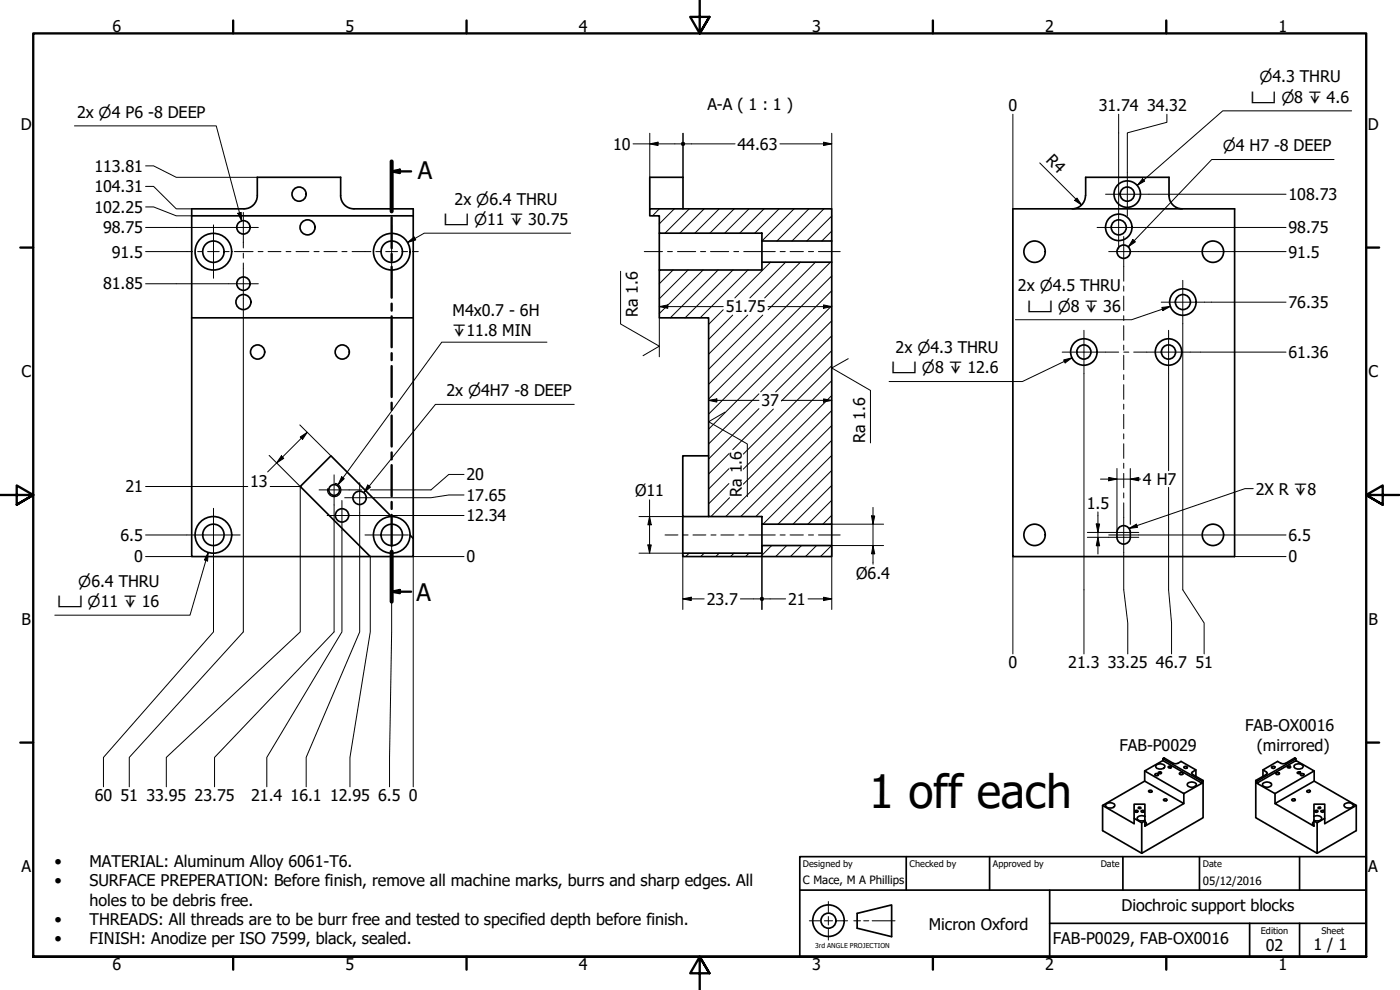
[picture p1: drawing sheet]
<svg xmlns="http://www.w3.org/2000/svg" width="420mm" height="297mm" viewBox="0 0 420 297" stroke-linecap="round" stroke-linejoin="round" font-family="sans-serif">
<!-- layer: Hatch (ISO) -->
<g fill="none" stroke="#000" stroke-width=".3">
<path d="M197.9 62.7l-2.1 2.1M202.4 62.7l-4.5 4.5M206.9 62.7l-7.3 7.3M211.3 62.7l-7.3 7.3M215.8 62.7l-7.3 7.3M220.3 62.7l-7.3 7.3M224.8 62.7l-7.3 7.3M229.3 62.7l-7.3 7.3M231.3 78.7l-10.8 10.7M233.8 62.7l-7.3 7.3M235.8 78.7l-10.8 10.7M238.3 62.7l-9.6 9.6"/>
<path d="M240.2 78.7l-10.7 10.7M242.8 62.7l-9.6 9.6M244.7 78.7l-14.2 14.2M247.3 62.7l-9.6 9.6M249.2 78.7l-36.5 36.6M249.6 69.3l-3 3M249.6 64.8l-7.5 7.5M202 81l-4.1 4.1M206.5 81l-8.6 8.6M211 81l-13.1 13.1M215.5 81l-14.3 14.4M217 92.9l-4.3 4.4"/>
<path d="M219.9 94.5l-7.2 7.3M220 81l-14.4 14.4M224.4 94.5l-11.7 11.8M224.5 81l-14.4 14.4M228.9 94.5l-16.2 16.3M249.6 91.7l-36.9 37.1M249.6 87.2l-36.9 37.1M249.6 82.8l-36.9 36.9M249.6 96.3l-21.3 21.3M227.8 118.2l-15.1 15M249.6 118.7l-26.5 26.6M249.6 114.2l-26.5 26.6"/>
<path d="M249.6 109.7l-26.5 26.6M249.6 105.2l-15.1 15.1M249.6 100.8l-16.8 16.8M218.8 136.1l-6.1 6.1M227.8 122.6l-15.1 15.1M232.1 122.7l-12.2 12.2M249.6 136.6l-20.6 20.7M249.6 132.1l-22.8 22.9M249.6 127.7l-27.3 27.3M249.6 123.2l-31.8 31.8M218.8 145.1l-6.1 6.1M218.8 140.6l-6.1 6.1"/>
<path d="M218.9 149.3l-5.5 5.7M249.6 154.6l-2.6 2.7M249.6 145.7l-11.6 11.6M249.6 141.1l-16.1 16.2M249.6 150.1l-7.2 7.2M206.8 166l-1 1M211.3 166l-1 1M215.8 166l-1 1M220.3 166l-1 1M224.8 166l-1 1M231.6 163.7l-3.3 3.3M236.1 163.7l-3.3 3.3"/>
<path d="M240.5 163.7l-3.3 3.3M245 163.7l-3.3 3.3M249.6 163.7l-3.3 3.3"/>
</g>
<!-- layer: Visible (ISO) -->
<g fill="none" stroke="#000" stroke-width=".51">
<path d="M325.8 58.7a4 4 0 0 1-4 4M325.8 58.7v-5.5h25v5.5a4 4 0 0 0 4 4M57.5 64.8v102.2h53.6M57.5 64.8v-2.1h15.7a4 4 0 0 0 4-4v-5.5h25v5.5a4 4 0 0 0 4 4h17.8v2.1M57.5 64.8h66.5M124 64.8v30.6h-66.5M195 62.7h54.6v9.6h-20.9v-2.3h-30.8v-5.2h-2.9zM195 62.7v-9.5h10v9.5M197.9 70v11M228.7 72.3v6.4M249.6 72.3v6.4M304 62.7h66.5v104.3h-66.5z"/>
<path d="M124 95.4v66.1M197.9 81h30.8v-2.3h20.9v78.6h-20.9v-2.3h-16v-59.6h-14.8zM212.7 136.8h-7.8v18.2h7.8M117.5 155l-18.2-18.2-9.2 9.2 21 21h12.9v-5.5l-.9-.9M117.5 155a5.5 5.5 0 0 0-5.4 5.5 5.5 5.5 0 0 0 5.4 5.5 5.5 5.5 0 0 0 5.6-5.5M117.5 155a5.5 5.5 0 0 1 5.6 5.5M204.9 155v11M228.7 157.3v6.4M249.6 157.3v6.4M335.8 158.3a2 2 0 0 1 2.2-.4 2 2 0 0 1 1.2 1.9 2.9 2.9 0 0 1-1 3.2 2 2 0 0 1-3-1.8 3.2 3.2 0 0 1 .6-2.9zM204.9 166h23.8v-2.3h20.9v3.3h-44.7zM343.5 231.3l5.5-3.1 11.7 6.8-5.4 3.1z"/>
<path d="M343.5 231.3v3.1M344.7 237.3a.5 .5 0 0 1 .6-.2 .5 .5 0 0 1 .3 .5l-.4 .1zM346.6 232.3l.4-.2 .6 .2a.48 .48 0 0 1-.5 .5 .48 .48 0 0 1-.5-.5zM347 229.5a1.72 1.72 0 0 1 2.6 .5 1.6 1.6 0 0 1-2.8 0zM347.7 231.7l.5-.1 .4 .2a.45 .45 0 0 1-.5 .3 .45 .45 0 0 1-.4-.4zM349 228.2v-.6l.3-.2 3.1 1.7 1.1-.1 1-.5 4.4 2.5v1.9M349 227.6l11.7 6.8M349.2 239.8l.7-.1 .3 .2a.48 .48 0 0 1-.5 .4 .48 .48 0 0 1-.5-.5zM350.6 230h.9a.44 .44 0 0 1-.4 .4 .44 .44 0 0 1-.5-.4zM354 232l.4-.2 .6 .2a.48 .48 0 0 1-.5 .5 .48 .48 0 0 1-.5-.5zM355.3 238.1v3M355.3 230l.6-.1 .4 .2a.48 .48 0 0 1-.5 .5 .48 .48 0 0 1-.5-.6z"/>
<path d="M356.5 235a1.72 1.72 0 0 1 2.5 .4 1.6 1.6 0 0 1-2.7 0zM358.9 231l-1.1 .7-.2 .4 3.5 2.1M360.7 235v-.6l.4-.2v11.1l-18.5 10.7v-9.1M377.2 235l11.7-6.8 5.5 3.1-11.7 6.8zM377.2 235v-.6l-.3-.2v11.1l18.4 10.7v-9.1M379 231l1.2 .7 .1 .4-3.4 2.1M379.1 235a1.72 1.72 0 0 1 2.5 .4 1.6 1.6 0 0 1-2.7 0zM381.7 230l.6-.1 .4 .2a.52 .52 0 0 1-.5 .5 .52 .52 0 0 1-.6-.4zM382.7 238.1v3M382.9 232a.54 .54 0 0 1 .6-.2 .54 .54 0 0 1 .4 .5l-.7 .1zM386.3 230a.51 .51 0 0 1 .6-.2 .51 .51 0 0 1 .4 .5l-.5 .1-.4-.1zM387.7 239.9a.56 .56 0 0 1 .6-.2 .56 .56 0 0 1 .4 .4l-.6 .2z"/>
<path d="M388.4 229.7a1.7 1.7 0 0 1 2.7 .3 1.6 1.6 0 0 1-2.7 0zM388.9 228.2v-.6l-.3-.2-3 1.7-1.2-.1-1-.5-4.4 2.5v1.9M388.9 227.6l-11.7 6.8M389.3 231.8l.9-.2a.45 .45 0 0 1-.4 .6 .45 .45 0 0 1-.5-.4zM390.4 232.2l.4-.1 .6 .2a.48 .48 0 0 1-.6 .5 .48 .48 0 0 1-.4-.6zM392.3 237.2h.8a.47 .47 0 0 1-.3 .6 .47 .47 0 0 1-.6-.3zM394.4 231.3v3.1M330.9 241.7v7.5l11.7 6.8M332 241.2a1.77 1.77 0 0 1 2.6 .5 1.66 1.66 0 0 1-2.8 0zM340.4 245.5v1.6l-9.5-5.4 12.6-7.3 11.8 6.7-11.7 6.8v-1.6M340.6 243.3l.6-.2 .3 .2a.45 .45 0 0 1-.5 .4 .45 .45 0 0 1-.4-.4zM341.6 242.4l.2-.2h.5a.39 .39 0 0 1-.3 .4 .39 .39 0 0 1-.4-.2z"/>
<path d="M342.5 243.3a.43 .43 0 0 1 .6-.2 .43 .43 0 0 1 .2 .5l-.6 .1-.2-.2zM343.6 246.6l.4 .5-.4 .6M343.6 245a1.41 1.41 0 0 0-2.3 .7 1.84 1.84 0 0 0 2.3 .4M343.6 245v-3.7h-3.2v4.2l2.2 1.4 1-.8M343.6 245v1.1M394.3 245a1.41 1.41 0 0 1 2.3 .7 1.84 1.84 0 0 1-2.3 .4M394.3 246.6l-.4 .5 .4 .6M394.3 245v-3.7h3.3v4.2l-2.3 1.4-1-.8M394.3 245v1.1M394.5 243.3a.52 .52 0 0 1 .6-.2 .52 .52 0 0 1 .4 .5l-.6 .1zM395.7 242.2l.7 .1a.35 .35 0 0 1-.4 .3 .35 .35 0 0 1-.3-.4zM396.4 243.3a.47 .47 0 0 1 .6-.2 .47 .47 0 0 1 .3 .5l-.5 .1z"/>
<path d="M397.6 245.5v1.6l9.4-5.4-12.6-7.3-11.7 6.7 11.6 6.8v-1.6M403.5 241.2a1.77 1.77 0 0 1 2.6 .5 1.66 1.66 0 0 1-2.7 0zM407 241.7v7.5l-11.7 6.8"/>
<circle cx="89.8" cy="58.2" r="2.13"/>
<circle cx="338.3" cy="58.2" r="4"/>
<circle cx="338.3" cy="58.2" r="2.13"/>
<circle cx="64" cy="75.5" r="5.5"/>
<circle cx="64" cy="75.5" r="3.2"/>
<circle cx="73.1" cy="68.2" r="2"/>
<circle cx="92.3" cy="68.2" r="2.25"/>
<circle cx="117.6" cy="75.5" r="5.5"/>
<circle cx="117.6" cy="75.5" r="3.2"/>
<circle cx="310.5" cy="75.5" r="3.2"/>
<circle cx="335.8" cy="68.2" r="4"/>
<circle cx="335.8" cy="68.2" r="2.25"/>
<circle cx="337.2" cy="75.5" r="2"/>
<circle cx="364" cy="75.5" r="3.2"/>
<circle cx="73.1" cy="90.6" r="2.25"/>
<circle cx="73.1" cy="85.1" r="2"/>
<circle cx="355" cy="90.6" r="4"/>
<circle cx="355" cy="90.6" r="2.25"/>
<circle cx="77.3" cy="105.6" r="2.13"/>
<circle cx="102.7" cy="105.6" r="2.13"/>
<circle cx="325.3" cy="105.6" r="4"/>
<circle cx="325.3" cy="105.6" r="2.13"/>
<circle cx="350.7" cy="105.6" r="4"/>
<circle cx="350.7" cy="105.6" r="2.13"/>
<circle cx="100.3" cy="147" r="1.62"/>
<circle cx="102.6" cy="154.6" r="2"/>
<circle cx="107.9" cy="149.4" r="2"/>
<circle cx="64" cy="160.5" r="5.5"/>
<circle cx="64" cy="160.5" r="3.2"/>
<circle cx="117.6" cy="160.5" r="3.2"/>
<circle cx="310.5" cy="160.5" r="3.2"/>
<circle cx="364" cy="160.5" r="3.2"/>
</g>
<!-- layer: Visible Narrow (ISO) -->
<path d="M100.6 145.1a2 2 0 0 1 1.7 2.3 2 2 0 0 1-2.3 1.6 2 2 0 0 1-1.7-2.3" fill="none" stroke="#000" stroke-width=".38"/>
<!-- layer: Section Line (ISO) -->
<g fill="none" stroke="#000" stroke-width=".7">
<path d="M117.5 51.4l2.5-.5v1zM117.5 48.4v15M117.5 51.4h5.9M117.5 65.2v9.3M117.5 76.2v2.1M117.5 80.1v9.2M117.5 91.1v2.1M117.5 94.9v9.3M117.5 106v2.1M117.5 109.8v9.3M117.5 120.8v2.2M117.5 124.7v9.3"/>
<path d="M117.5 135.7v2.1M117.5 139.6v9.3M117.5 150.6v2.1M117.5 154.5v9.3M117.5 177.5l2.5-.5v1zM117.5 165.5v15M117.5 177.5h5.9"/>
</g>
<path d="M117.5 48.4v15M117.5 165.5v15" fill="none" stroke="#000" stroke-width="1.2"/>
<g fill="#000">
<path d="M117.5 51.4l2.5-.5v1z" fill-rule="evenodd"/>
<path d="M117.5 177.5l2.5-.5v1z" fill-rule="evenodd"/>
</g>
<!-- layer: Border (ISO) -->
<g fill="none" stroke="#000" stroke-width=".7">
<path d="M70 6.1v3.9M140 6.1v3.9M210 0v10l-2.9-4.9h5.8l-2.9 4.9 2.9-4.9M280 6.1v3.9M350 6.1v3.9M6.1 74.3h3.9M410 74.3h3.9M0 148.5h10l-5-2.8v5.7l5-2.9-5 2.9M420 148.5h-10l5-2.8v5.7l-5-2.9 5 2.9M6.1 222.8h3.9M410 222.8h3.9M10 287.1v-277.1h400v277.1h-400h400"/>
<path d="M70 287.1v3.8M140 287.1v3.8M212.9 292l-2.9-4.9 2.9 4.9h-5.8l2.9-4.9v9.9M280 287.1v3.8M350 287.1v3.8"/>
</g>
<!-- layer: Sketch Geometry (ANSI) -->
<path d="M242.9 276.3h3.2M247.4 276.3h2.5M248.6 270.5v3.3M248.6 275v2.5M248.6 278.8v3.3M251.1 276.3h3.3M256.2 276.3h2.1M259.2 276.3h1.5M261.7 276.3h6.9" fill="none" stroke="#000" stroke-width=".3"/>
<g fill="none" stroke="#000" stroke-width=".51">
<path d="M257.2 274.1l10.4-2.6v9.5l-10.4-2.5z"/>
<circle cx="248.6" cy="276.2" r="4.7"/>
<circle cx="248.6" cy="276.2" r="2.25"/>
</g>
<!-- layer: Title (ISO) -->
<path d="M240 257h170v30.1h-170zM272 257v10.1M297 257v10.1M337 257v10.1M360 257v10.1M390 257v10.1M240 267.1h170M315 277h95M315 267.1v20M375 277v10.1M390 277v10.1" fill="none" stroke="#000" stroke-width=".51"/>
<!-- layer: Center Mark (ISO) -->
<g fill="none" stroke="#000" stroke-width=".3">
<path d="M331.8 58.3h13M338.3 51.7v13.1M64.1 67.5v16M68.5 68.2h9M117.5 67.5v16M329.2 68.2h13.1M332.7 75.5h9.1M335.7 61.7v13M68.5 85.1h9M325.3 99.1v13M348.5 90.7h13M350.7 99.1v13"/>
<path d="M355 84.1v13M64.1 152.5v16M95.8 147h9M98.2 154.7h8.9M100.3 142.5v9M102.6 150.2v8.9M103.4 149.3h9.1M107.9 144.8v9M117.5 155.5v13M332.7 159.8h9.1M56.1 160.5h16M109.5 160.5h13.1"/>
<path d="M332.7 161.2h9.1"/>
</g>
<!-- layer: Dimension (ISO) -->
<g fill="none" stroke="#000" stroke-width=".3">
<path d="M195 40v13.2M205 40v13.2M249.6 40v22.7M304 34.3v28.4M335.7 34.3v23.9M350.2 34.3v2.4l-11.9 3.2v11.8M43.7 55.9h2.4l6.8 6.8h4.6M43.7 49.8h2.4l6.8 3.4h24.3M190 43.2h14.4M195 43.2l2.5-.5v1zM205.6 43.2h15M234.1 43.2h15.5"/>
<path d="M247.1 42.7l2.5 .5-2.5 .5zM312 48.9l12.6 12.6M335.7 58.3v3.4M344.8 58.3h41.2M43.7 75.5h12.4M43.7 68.2h20.2M43.7 62.1h2.4l6.8 2.7h4.6M64.1 68.2h4.4M322.5 60.1l.7-.7 1.4 2.1zM341.8 75.5h44.2M342.3 68.2h43.7M43.7 85.1h24.8"/>
<path d="M73 89.6v100l-34.2 37.7v8.8M197.9 92l2.5-.5v1zM197.9 92h19.1M230.5 92h19.1M247.1 91.5l2.5 .5-2.5 .5zM355 97.1v8.4M361.5 90.7h24.5M247.1 119.7l2.5 .4-2.5 .5zM325.3 112.1v84.1M350.7 112.1v29.1M355 105.7v71.3l6.4 9.9v9.3M357.2 105.6h28.8"/>
<path d="M80.8 136.6l9.3 9.4M84.5 136.8l.7 .7-2.2 1.4zM90 127.5l9.3 9.3M90.1 131.1l2.1-1.4-1.4 2.1zM92.2 129.7l-11.9 11.9M212.7 120.1l2.4-.4v.9zM212.7 120.1h15.1M234.5 120.1h15.1M43.7 146h30.7M81.1 146h9M90.1 146v43.6l-40.2 37.7v8.8M100.3 154.7v34.9l-35.9 37.7v8.8"/>
<path d="M100.3 151.5v3M102.6 159.1v30.5l-22.5 37.7v8.8M104.8 147h3M107.1 154.7h32.2M107.9 153.8v35.8l-16 37.7v8.8M108 147h.6M139.3 148.5h-4.6l-5.4 .8h-16.8M139.3 142.4h-4.6l-5.4 4.6h-18.2M191.8 155h13.1M194.9 155l.6 2.5h-1.1zM194.9 150v16M249.6 157.3h15.6"/>
<path d="M261.6 154.8h.9l-.5 2.5zM262 152.3v17M326.3 159.8h6.4M329 157.2h1l-.5 2.6zM329.5 153.6v12.6M330.3 143.7h12M332.7 143.2l2.5 .5-2.5 .6zM335.2 140.6v19M339.2 143.7l2.6-.5v1.1zM339.2 140.6v16.7M339.2 159.4v.2M350.7 146.2v30.8l.9 9.9v9.3"/>
<path d="M43.7 167h13.8M43.7 160.5h12.4M64.1 168.5v21.1l-33 37.7v8.8M111.1 167v22.6l-6.1 37.7v8.8M117.5 168.5v21.1l-.6 46.5M124 167h15.3M124 161.5v74.6M191.8 166h13.1v16.9M194.4 163.5h1.1l-.6 2.5zM204.9 179.7l2.6-.5v1zM204.9 179.7h6.4M222.2 179.7h5.8"/>
<path d="M228.7 163.7v19.2M229.2 179.7h6.6M242.5 179.7h7.1M247.1 179.2l2.5 .5-2.5 .5zM262 163.7l.5 2.5h-.9zM265.2 163.7h-15.6v19.2M326.3 161.2h6.4M329.5 161.2l.5 2.6h-1zM337.2 165.7v11.3l1.3 9.9v9.3M341.8 160.5h44.2M386 167h-82v29.2"/>
</g>
<g fill="#000">
<path d="M195 43.2l2.5-.5v1z" fill-rule="evenodd"/>
<path d="M247.1 42.7l2.5 .5-2.5 .5z" fill-rule="evenodd"/>
<path d="M322.5 60.1l.7-.7 1.4 2.1z" fill-rule="evenodd"/>
<path d="M197.9 92l2.5-.5v1z" fill-rule="evenodd"/>
<path d="M247.1 91.5l2.5 .5-2.5 .5z" fill-rule="evenodd"/>
<path d="M212.7 120.1l2.4-.4v.9z" fill-rule="evenodd"/>
<path d="M84.5 136.8l.7 .7-2.2 1.4z" fill-rule="evenodd"/>
<path d="M90.1 131.1l2.1-1.4-1.4 2.1z" fill-rule="evenodd"/>
<path d="M247.1 119.7l2.5 .4-2.5 .5z" fill-rule="evenodd"/>
<path d="M194.9 155l.6 2.5h-1.1z" fill-rule="evenodd"/>
<path d="M261.6 154.8h.9l-.5 2.5z" fill-rule="evenodd"/>
<path d="M329 157.2h1l-.5 2.6z" fill-rule="evenodd"/>
<path d="M332.7 143.2l2.5 .5-2.5 .6z" fill-rule="evenodd"/>
<path d="M339.2 143.7l2.6-.5v1.1z" fill-rule="evenodd"/>
<path d="M194.4 163.5h1.1l-.6 2.5z" fill-rule="evenodd"/>
<path d="M204.9 179.7l2.6-.5v1z" fill-rule="evenodd"/>
<path d="M262 163.7l.5 2.5h-.9z" fill-rule="evenodd"/>
<path d="M329.5 161.2l.5 2.6h-1z" fill-rule="evenodd"/>
<path d="M247.1 179.2l2.5 .5-2.5 .5z" fill-rule="evenodd"/>
<circle cx="205" cy="43.2" r=".63"/>
<circle cx="205" cy="43.2" r=".62"/>
<circle cx="228.6" cy="179.7" r=".62"/>
<circle cx="228.7" cy="179.7" r=".63"/>
</g>
<!-- layer: Centerline (ISO) -->
<g fill="none" stroke="#000" stroke-width=".3">
<path d="M56.1 75.5h1.7M59.3 75.5h1.5M62.3 75.5h3.5M67.3 75.5h1.5M70.3 75.5h5.6M73 63.7v10.7M73 75.9v1.6M73 78.9v10.7M77.5 75.5h1.4M80.5 75.5h3.8M85.9 75.5h1.4M88.8 75.5h3.9"/>
<path d="M94.2 75.5h1.6M97.2 75.5h4M102.6 75.5h1.5M105.7 75.5h5.6M112.8 75.5h1.5M115.8 75.5h3.5M120.8 75.5h1.5M123.8 75.5h1.7M193.4 75.5h5.4M200.3 75.5h1.5M203.3 75.5h5.5M210.2 75.5h1.6"/>
<path d="M213.2 75.5h5.5M220.2 75.5h1.5M223.2 75.5h9.5M234.1 75.5h1.5M237.1 75.5h4M242.6 75.5h1.6M245.6 75.5h6.6M337.2 71v13.4M337.2 85.8v1.6M337.2 88.8v4.4M337.2 94.7v1.5M337.2 97.7v4.4"/>
<path d="M318.8 105.6h16.9M337.2 105.6h1.6M337.2 103.6v1.5M337.2 106.6v4.3M337.2 112.4v1.5M337.2 115.4v4.4M340.2 105.6h17M337.2 121.3v1.5M337.2 124.3v4.3M337.2 130.2v1.5M337.2 133.1v4.4M337.2 139v1.5"/>
<path d="M337.2 142v4.4M337.2 147.9v1.5M337.2 150.9v14.8M199.6 160.5h3.9M205 160.5h1.5M208 160.5h3.8M213.4 160.5h1.5M216.3 160.5h4M221.7 160.5h1.6M224.7 160.5h8M234.1 160.5h1.5M237.1 160.5h4"/>
<path d="M242.6 160.5h1.6M245.6 160.5h6.6M332.7 160.5h9.1"/>
</g>
<!-- layer: Symbol (ISO) -->
<g fill="none" stroke="#000" stroke-width=".3">
<path d="M22.4 37.8h42.5l7.6 28.5M405.6 33.3h-38.6l-25.7 22.3M342.9 53.6l.6 .7-2.2 1.3zM400.4 47.9h-36.7l-25.1 26.1M71.4 64l1-.3 .1 2.6zM122.3 72.8l2-1.7 .5 .9zM171.3 70h-44l-5 2.8M340 71.9l.7 .7-2.1 1.4zM186.2 81.4v15.8l11.7 6.7-4.9 2.8M197.9 95.4v11.6M348.7 92.3l2.5-.4-2.2 1.3zM351.2 91.9l-11.6 4h-34.9"/>
<path d="M164.1 102.7h-31.5l-31.1 42.7M254.6 107.6l-5 2.8 11.6 6.7v15.8M319.2 108l2.5-.6-2 1.5zM321.7 107.4l-14.9 7.1h-40M172.3 121.3h-41.6l-21.5 26.5M217.6 123.7l-4.9 2.8 11.6 6.7v15.8M102.6 143.1l.7 .5-1.8 1.8zM110.4 145.5l.8 .7-2 1.6zM338.8 158.5l2.3-1.2 .3 .9zM376.1 146.6h-2.5l-34.8 11.9M62.5 165.8l-.2 2.5-1-.3zM62.5 165.8l-5.5 18.8h-40.6"/>
</g>
<g fill="#000">
<path d="M342.9 53.6l.6 .7-2.2 1.3z" fill-rule="evenodd"/>
<path d="M71.4 64l1-.3 .1 2.6z" fill-rule="evenodd"/>
<path d="M122.3 72.8l2-1.7 .5 .9z" fill-rule="evenodd"/>
<path d="M340 71.9l.7 .7-2.1 1.4z" fill-rule="evenodd"/>
<path d="M348.7 92.3l2.5-.4-2.2 1.3z" fill-rule="evenodd"/>
<path d="M319.2 108l2.5-.6-2 1.5z" fill-rule="evenodd"/>
<path d="M102.6 143.1l.7 .5-1.8 1.8z" fill-rule="evenodd"/>
<path d="M110.4 145.5l.8 .7-2 1.6z" fill-rule="evenodd"/>
<path d="M338.8 158.5l2.3-1.2 .3 .9z" fill-rule="evenodd"/>
<path d="M62.5 165.8l-.2 2.5-1-.3z" fill-rule="evenodd"/>
</g>
<text font-size="13.8" x="260.8" y="242.3">1 off each</text>
<g font-size="7.2">
<text x="125.3" y="53.6">A</text>
<text x="125" y="180.3">A</text>
</g>
<g font-size="4.8">
<text x="33.7" y="9.6">6</text>
<text x="103.7" y="9.6">5</text>
<text x="173.7" y="9.6">4</text>
<text x="243.7" y="9.6">3</text>
<text x="313.7" y="9.6">2</text>
<text x="383.7" y="9.6">1</text>
<text x="23.1" y="35.4">2x ⌀4 P6 -8 DEEP</text>
<text x="212.3" y="33.1">A-A ( 1 : 1 )</text>
<text x="302.7" y="33.5">0</text>
<text x="329.8" y="33.5">31.74</text>
<text x="344.2" y="33.5">34.32</text>
<text x="6.2" y="38.9">D</text>
<text x="410.5" y="38.9">D</text>
<text x="184" y="44.9">10</text>
<text x="221.4" y="44.9">44.63</text>
<text x="28.3" y="51.5">113.81</text>
<text x="313.7" y="48.4" transform="rotate(45 313.7 48.4)">R4</text>
<text x="28.3" y="57.7">104.31</text>
<text x="386.7" y="60">108.73</text>
<text x="28.3" y="63.8">102.25</text>
<text x="136.4" y="61.5">2x ⌀6.4 THRU</text>
<text x="30.9" y="70">98.75</text>
<text x="386.7" y="70">98.75</text>
<text x="33.6" y="77.3">91.5</text>
<text x="386.7" y="77.3">91.5</text>
<text x="30.9" y="86.9">81.85</text>
<text x="305.5" y="87.4">2x ⌀4.5 THRU</text>
<text x="135.8" y="94.7">M4x0.7 - 6H</text>
<text x="191.4" y="95.2" transform="rotate(-90 191.4 95.2)">Ra 1.6</text>
<text x="217.8" y="93.7">51.75</text>
<text x="386.7" y="92.4">76.35</text>
<text x="268.8" y="105.9">2x ⌀4.3 THRU</text>
<text x="386.7" y="107.4">61.36</text>
<text x="6.4" y="113.1">C</text>
<text x="410.7" y="113.1">C</text>
<text x="134" y="118.9">2x ⌀4H7 -8 DEEP</text>
<text x="228.5" y="121.9">37</text>
<text x="259.7" y="132.9" transform="rotate(-90 259.7 132.9)">Ra 1.6</text>
<text x="37.7" y="147.8">21</text>
<text x="75.1" y="146">13</text>
<text x="140" y="144.1">20</text>
<text x="190.6" y="149">Ø11</text>
<text x="222.6" y="149" transform="rotate(-90 222.6 149)">Ra 1.6</text>
<text x="343" y="145.5">4 H7</text>
<text x="376.9" y="148.4">2X R ↧8</text>
<text x="140" y="150.2">17.65</text>
<text x="326.1" y="152.8">1.5</text>
<text x="140" y="156.4">12.34</text>
<text x="36.2" y="162.2">6.5</text>
<text x="386.7" y="162.2">6.5</text>
<text x="40.3" y="168.8">0</text>
<text x="140" y="168.8">0</text>
<text x="257" y="173.8">Ø6.4</text>
<text x="386.7" y="168.8">0</text>
<text x="212.1" y="181.5">23.7</text>
<text x="236.5" y="181.5">21</text>
<text x="6.4" y="187.4">B</text>
<text x="410.7" y="187.4">B</text>
<text x="302.7" y="200.5">0</text>
<text x="320.6" y="200.5">21.3</text>
<text x="332.5" y="200.5">33.25</text>
<text x="346.9" y="200.5">46.7</text>
<text x="358.8" y="200.5">51</text>
<text x="373.7" y="219.4">FAB-OX0016</text>
<text x="336" y="225.2">FAB-P0029</text>
<text x="377.2" y="225.2">(mirrored)</text>
<text x="28.4" y="240.4">60</text>
<text x="36.2" y="240.3">51</text>
<text x="43.9" y="240.4">33.95</text>
<text x="58.4" y="240.4">23.75</text>
<text x="75.4" y="240.4">21.4</text>
<text x="87.2" y="240.4">16.1</text>
<text x="99.1" y="240.4">12.95</text>
<text x="113.5" y="240.4">6.5</text>
<text x="122.7" y="240.4">0</text>
<text x="6.4" y="261.7">A</text>
<text x="16.4" y="260.1">•</text>
<text x="26.9" y="260.1">MATERIAL: Aluminum Alloy 6061-T6.</text>
<text x="410.7" y="261.7">A</text>
<text x="16.4" y="265.9">•</text>
<text x="26.9" y="265.9">SURFACE PREPERATION: Before finish, remove all machine marks, burrs and sharp edges. All</text>
<text x="26.9" y="271.7">holes to be debris free.</text>
<text x="336.6" y="273.4">Diochroic support blocks</text>
<text x="16.4" y="277.4">•</text>
<text x="26.9" y="277.4">THREADS: All threads are to be burr free and tested to specified depth before finish.</text>
<text x="278.8" y="279">Micron Oxford</text>
<text x="16.4" y="283.2">•</text>
<text x="26.9" y="283.2">FINISH: Anodize per ISO 7599, black, sealed.</text>
<text x="316" y="283.4">FAB-P0029, FAB-OX0016</text>
<text x="379.9" y="285.3">02</text>
<text x="394.2" y="285">1 / 1</text>
<text x="33.7" y="290.9">6</text>
<text x="103.7" y="290.9">5</text>
<text x="173.7" y="290.9">4</text>
<text x="243.7" y="290.9">3</text>
<text x="313.7" y="290.9">2</text>
<text x="383.7" y="290.9">1</text>
</g>
<g font-size="4.6">
<text x="378" y="24.8">⌀4.3 THRU</text>
<text x="375.4" y="30.9">⌴ ⌀8 ↧ 4.6</text>
<text x="367" y="45.5">⌀4 H7 -8 DEEP</text>
<text x="133.2" y="67.5">⌴ ⌀11 ↧ 30.75</text>
<text x="308.4" y="93.5">⌴ ⌀8 ↧ 36</text>
<text x="135.8" y="100.9">↧11.8 MIN</text>
<text x="267.6" y="112.1">⌴ ⌀8 ↧ 12.6</text>
<text x="23.5" y="176.1">⌀6.4 THRU</text>
<text x="17.2" y="182.2">⌴ ⌀11 ↧ 16</text>
</g>
<g font-size="3.4">
<text x="241" y="265.4">C Mace, M A Phillips</text>
<text x="361" y="265.5">05/12/2016</text>
</g>
<g font-size="2.7">
<text x="241" y="260.1">Designed by</text>
<text x="273" y="260.1">Checked by</text>
<text x="298" y="260.1">Approved by</text>
<text x="330.3" y="260">Date</text>
<text x="361" y="260">Date</text>
<text x="378.4" y="280.1">Edition</text>
<text x="396.6" y="280.1">Sheet</text>
</g>
<text font-size="2" x="244.6" y="284.5">3rd ANGLE PROJECTION</text>
</svg>
